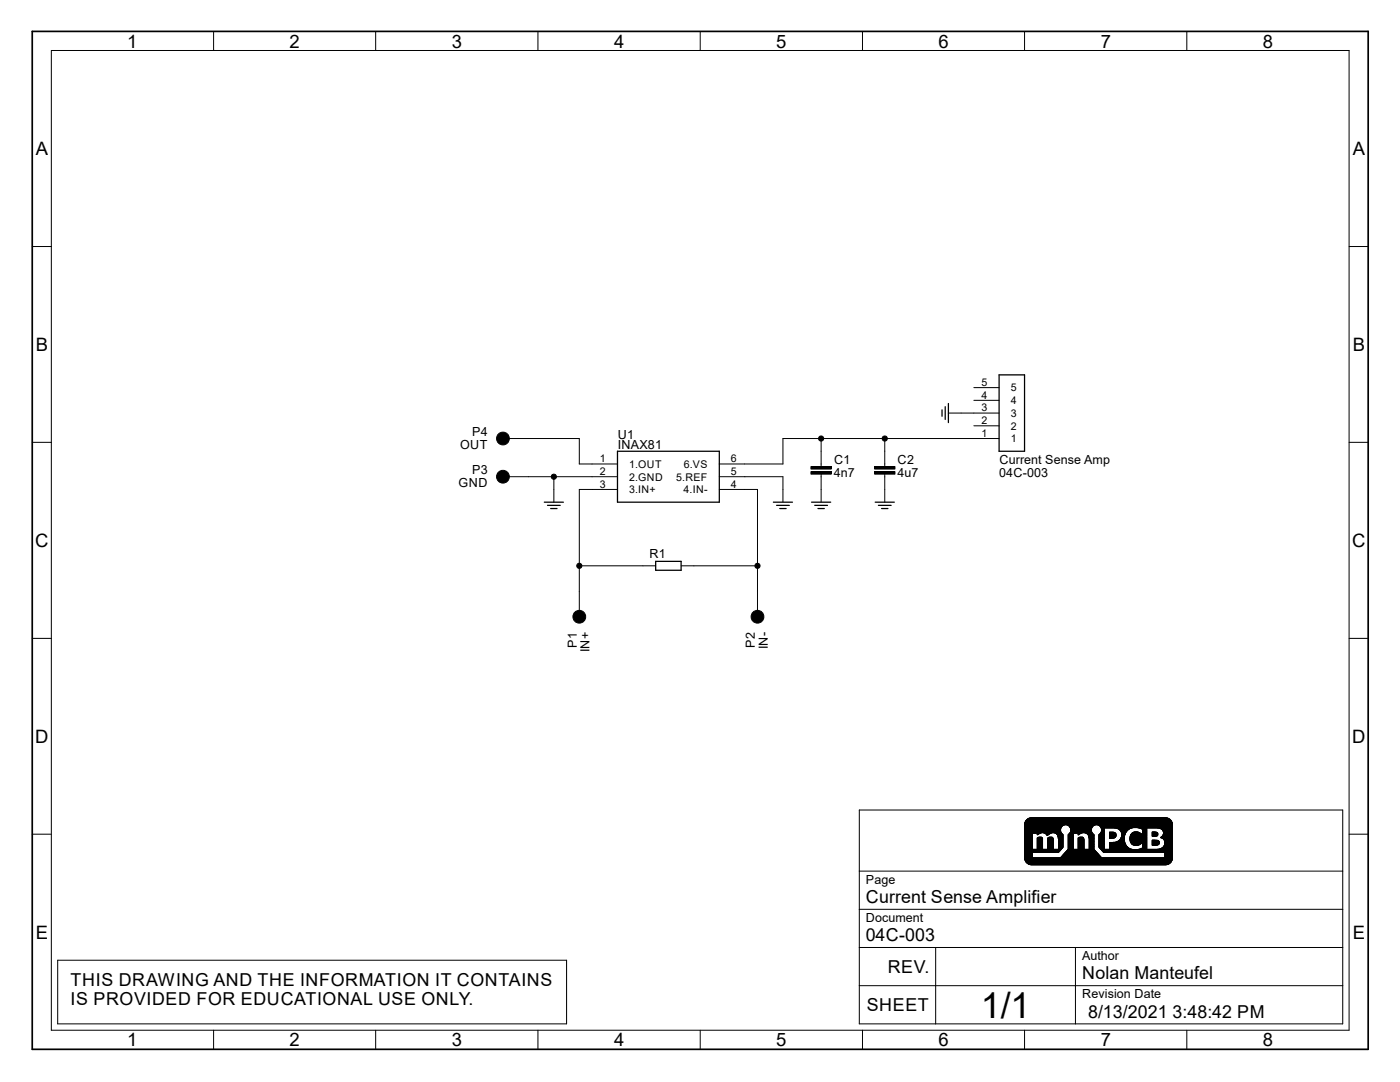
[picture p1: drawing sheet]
<svg xmlns="http://www.w3.org/2000/svg" width="279mm" height="216mm" viewBox="0 0 279 216" stroke-linecap="round" stroke-linejoin="round" font-family="sans-serif">
<path d="M6.4 6.3h266.6v203.1h-266.6z" fill="none" stroke="#000" stroke-width=".34"/>
<g fill="none" stroke="#000" stroke-width=".2">
<path d="M10.2 10.1h259v195.5h-259zM42.6 6.3v3.8M75 6.3v3.8M107.4 6.3v3.8M139.7 6.3v3.8M172.1 6.3v3.8M204.5 6.3v3.8M236.9 6.3v3.8M6.4 49.2h3.8M269.2 49.2h3.8M194.4 79.9h5M194.4 77.3h5"/>
<path d="M6.4 88.3h3.8M100.4 87.5h15.2v5.1h7.6M100.4 95.1h22.8M110.5 95.1v5.1M123.2 97.7h-7.6v25.4M143.6 97.7h7.6v25.4M143.6 95.1h12.7v5.1M161.8 94.1h4.1v.5h-4.1zM161.8 93.1h4.1v.5h-4.1zM163.9 87.5v5.6M163.9 94.6v5.6M174.5 94.1h4.1v.5h-4.1z"/>
<path d="M174.5 93.1h4.1v.5h-4.1zM176.6 87.5v5.6M176.6 94.6v5.6M189.3 82.4h10.1M194.4 85h5M199.4 87.5h-43.1v5.1h-12.7M269.2 88.3h3.8M115.6 112.9h15.3M135.9 112.9h15.3M6.4 127.4h3.8M269.2 127.4h3.8M6.4 166.5h3.8"/>
<path d="M171.5 161.6h96.5v42.7h-96.5zM171.5 173.8h96.5M204.5 166.5h1.5M204.5 171.3h29.5M204.5 171.2h29.5M204.5 171.1l29.5 .1M204.5 171.1h1.5M204.5 171h1.5M204.5 170.9h1.5M204.5 170.8h1.5M204.5 170.7h1.5M204.5 170.6h1.5"/>
<path d="M204.5 170.5h1.5M204.5 170.4h1.5M204.5 170.3h1.5M204.5 170.2h1.5M204.5 170.1h1.5M204.5 170.1h6.7M204.5 170h6.8M204.5 170h6.9M204.5 169.9h6.9M204.5 169.8h7M204.5 169.7h7.1M204.5 169.6h7.2"/>
<path d="M204.5 169.5h7.3M204.5 169.4h7.3M204.5 169.4h1.5M204.5 169.3h1.5M204.5 169.2h1.5M204.5 169.1h1.5M204.5 169h1.5M204.5 168.9h1.5M204.5 168.8h1.5M204.5 168.7h1.5M204.5 168.6h1.5M204.5 168.5h1.5"/>
<path d="M204.5 168.4h1.5M204.5 168.3h1.5M204.5 168.2h1.5M204.5 168.1h1.5M204.5 168h1.5M204.5 167.9h1.5M204.5 167.8h1.5M204.5 167.7h1.5M204.5 167.6h1.5M204.5 167.5h1.5M204.5 167.4h1.5M204.5 167.3h1.5"/>
<path d="M204.5 167.2h1.5M204.5 167.1h1.5M204.5 167h1.5M204.5 166.9h1.5M204.5 166.8h1.5M204.5 166.7h1.5M204.5 166.6h1.5M204.5 166.4h1.5M204.5 166.3h1.5M204.5 166.2h3.2M204.5 166.2h3.4M204.5 166.2h7.3"/>
<path d="M204.5 166.1h7.3M204.5 166h7.2M204.5 165.9h7.2M204.5 165.8h7.2M204.5 165.7h7.2M204.5 165.6h7.2M204.5 165.5h7.2M204.5 165.4h7.2M204.5 165.3h7.2M204.5 165.2h7.2M204.5 165.1h7.3M204.5 165h7.4"/>
<path d="M204.5 164.9h7.4M204.5 164.9h7.5M204.5 164.8h7.5M204.5 164.8h7.6M204.5 164.6h7.9M204.5 164.6h29.5M204.5 164.5h29.5M204.5 164.4h29.5M204.5 171.5h29.4M204.5 171.4h29.5M204.5 164.3h29.5M204.5 164.3h29.4"/>
<path d="M204.5 164.2h29.4M204.6 171.6h29.3M204.6 164.1h29.3M204.6 171.7h29.2M204.6 164h29.3M204.6 164h29.2M204.6 171.8h29.2M204.6 163.9h29.2M204.7 171.9h29.1M204.7 163.8l29.1 .1M204.7 172h29M204.7 163.8h29"/>
<path d="M204.8 163.7h28.9M204.8 172.1h28.8M204.8 172h28.9M204.8 163.7h28.8M204.9 163.6h28.7M204.9 172.2h28.7M204.9 172.1h28.7M204.9 172.2h28.6M204.9 163.5h28.6M205 163.5h28.5M205.1 172.3h28.3M205.1 163.4h28.3"/>
<path d="M205.1 163.4h28.2M205.2 172.4h28.1M205.2 163.3h28.1M205.3 172.5h27.8M205.4 163.2h27.7M205.4 172.5h27.6M205.5 163.2h27.5M205.7 172.6h27M205.7 163.2h27M207 166.5h.2M207 169.4h1.1M207 169.3h1.1"/>
<path d="M207 169.2h1.1M207 169.1h1.1M207 169h1.1M207 168.9h1.1M207 168.8h1.1M207 168.7h1.1M207 168.6h1.1M207 168.5h1.1M207 168.4h1.1M207 168.3h1.1M207 168.2h1.1M207 168.1h1.1"/>
<path d="M207 168h1.1M207 167.9h1.1M207 167.8h1.1M207 167.7h1.1M207 167.6h1.1M207 167.5h1.1M207 167.4h1.1M207 167.3h1.1M207 167.2h1M207 166.6h.1M207 166.5h.1M207 166.3h.5"/>
<path d="M207 166.3h.6M207.1 167.1h.8M207.2 167.1h.7M207.3 167h.6M207.4 166.4h-.4M208.2 166.2h1.9M208.4 166.2h1.4M208.5 166.3h1.2M208.6 166.3h1M208.7 166.4h.8M208.8 166.5h.5M208.9 166.6h.3"/>
<path d="M209 166.7h.1M209.1 169.4h1.1M209.1 169.3h1.1M209.1 169.2h1.1M209.1 169.1h1.1M209.1 169h1.1M209.1 168.9h1.1M209.1 168.8h1.1M209.1 168.7h1.1M209.1 168.6h1.1M209.1 168.5h1.1M209.1 168.4h1.1"/>
<path d="M209.1 168.3h1.1M209.1 168.2h1.1M209.1 168.1h1.1M209.1 168h1.1M209.1 167.9h1.1M209.1 167.8h1.1M209.1 167.7h1.1M209.1 167.6h1.1M209.1 167.5h1.1M209.1 167.4h1.1M209.1 167.3h1M209.1 167.2h1"/>
<path d="M209.2 167.2h.9M209.2 167.1h.9M209.3 167.1h.8M209.4 167h.6M210.3 166.2h1.5M210.6 166.2h1.2M210.7 166.3h1.2M210.8 166.4h1.2M210.9 166.5h1.2M211 166.5h1.1M211 166.6h1.1M211.1 166.7h1"/>
<path d="M211.1 166.8h1M211.2 167h.9M211.2 166.9h.9M211.2 167.3h.9M211.2 167.2h.9M211.2 167.1h.9M211.2 169.4h.7M211.2 169.3h.7M211.2 169.3h.8M211.2 169.2h.8M211.2 169.1h.9M211.2 169h.9"/>
<path d="M211.2 168.9h.9M211.2 168.8h.9M211.2 168.7h.9M211.2 168.6h.9M211.2 168.5h.9M211.2 168.4h.9M211.2 168.3h.9M211.2 168.2h.9M211.2 168.1h.9M211.2 168h.9M211.2 167.9h.9M211.2 167.8h.9"/>
<path d="M211.2 167.7h.9M211.2 167.6h.9M211.2 167.5h.9M211.2 167.4h.9M211.7 171.1h8.1M211.8 171h7.9M211.8 170.9h7.9M211.9 170.9h7.7M212 170.8h7.5M212 170.7h7.5M212 170.7h7.4M212.1 170.6h7.3"/>
<path d="M212.1 169.2h-.9M212.1 170.6h7.2M212.2 170.5h7.1M212.3 170.5h6.9M212.3 170.4h6.9M212.3 164.7h-7.8M212.4 170.3h6.7M212.5 170.2h6.5M212.5 170.2h6.4M212.6 170.1h6.3M212.7 170h6.1M212.8 169.9h5.9"/>
<path d="M212.8 169.8h5.9M212.9 169.8h5.7M212.9 169.7h5.7M213 169.7h5.5M213 164.6h5.5M213 169.6h5.5M213.1 169.6h5.3M213.1 164.7h5.3M213.1 169.5h5.3M213.2 169.4l5.1 .1M213.2 169.4h1M213.2 169.3h1"/>
<path d="M213.2 169.2h1M213.2 169.1h1M213.2 169h1M213.2 168.9h1M213.2 168.8h1M213.2 168.7h1M213.2 168.6h1M213.2 168.5h1M213.2 168.4h1M213.2 168.3h1M213.2 168.2h1M213.2 168.1h1"/>
<path d="M213.2 168h1M213.2 167.9h1M213.2 167.8h1M213.2 167.7h1M213.2 167.6h1M213.2 167.5h1M213.2 167.4h1M213.2 167.3h1M213.2 167.2h1M213.2 167.1h1M213.2 167h1M213.2 166.9h1"/>
<path d="M213.2 166.8h1M213.2 166.7h1M213.2 166.6h1M213.2 166.5h1M213.2 164.8h5M213.3 166.5h.9M213.3 166.4h.9M213.3 164.8h4.9M213.4 164.8h4.7M213.4 164.9h4.7M213.4 166.3h.8M213.5 166.3h.7"/>
<path d="M213.5 166.2h2.4M213.5 165h4.5M213.5 166.2h2.7M213.5 166.2h4.4M213.5 165.1h4.4M213.6 166.1h4.3M213.6 165.1h4.3M213.6 166h4.3M213.6 165.2h4.3M213.7 165.9h4.1M213.7 165.8h4.1M213.7 165.4h4.1"/>
<path d="M213.7 165.3h4.1M213.7 165.7h4.1M213.7 165.6h4.1M213.7 165.5h4.1M215.2 166.5h.2M215.2 169.4h1.1M215.2 169.3h1.1M215.2 169.2h1.1M215.2 169.1h1.1M215.2 169h1.1M215.2 168.9h1.1M215.2 168.8h1.1"/>
<path d="M215.2 168.7h1.1M215.2 168.6h1.1M215.2 168.5h1.1M215.2 168.4h1.1M215.2 168.3h1.1M215.2 168.2h1.1M215.2 168.1h1.1M215.2 168h1.1M215.2 167.9h1.1M215.2 167.8h1.1M215.2 167.7h1.1M215.2 167.6h1.1"/>
<path d="M215.2 167.5h1.1M215.2 167.4h1.1M215.2 167.3h1.1M215.2 167.2l1.1 .1M215.2 167.2h1M215.2 166.5h.1M215.2 166.3h.5M215.2 166.6h.1M215.3 167.1h.9M215.5 167h.6M215.6 166.4h-.4M216.4 166.2h1.6"/>
<path d="M216.7 166.2h1.3M216.8 166.3h1.2M216.8 166.3h1.3M216.9 166.4h1.3M217 166.5h1.2M217.1 166.5h1.2M217.1 166.6h1.2M217.2 166.6h1.1M217.2 166.7h1.1M217.3 166.8h1M217.3 166.9h1M217.3 167.2h1"/>
<path d="M217.3 167.1h1M217.3 167h1M217.4 169.4h.9M217.4 169.3h.9M217.4 169.2h.9M217.4 169.1h.9M217.4 169h.9M217.4 168.9h.9M217.4 168.8h.9M217.4 168.7h.9M217.4 168.6h.9M217.4 168.5h.9"/>
<path d="M217.4 168.4h.9M217.4 168.3h.9M217.4 168.2h.9M217.4 168.1h.9M217.4 168h.9M217.4 167.9h.9M217.4 167.8h.9M217.4 167.7h.9M217.4 167.6h.9M217.4 167.5h.9M217.4 167.4h.9M217.4 167.3h.9"/>
<path d="M219.1 164.6h14.9M219.2 164.7h14.8M219.3 169.1h1M219.3 169h1M219.3 168.9h1M219.3 168.8h1M219.3 168.7h1M219.3 168.6h1M219.3 168.5h1M219.3 168.4h1M219.3 168.3h1M219.3 168.2h1"/>
<path d="M219.3 168.1h1M219.3 168h1M219.3 167.9h1M219.3 167.8h1M219.3 167.7h1M219.3 167.6h1M219.3 167.5h1M219.3 167.4h1M219.3 167.3h1M219.3 167.2h1M219.3 167.1h1M219.3 167h1"/>
<path d="M219.3 166.9h1M219.3 166.8h1M219.3 166.7h1M219.3 166.6h1M219.3 166.5h1M219.4 169.1h.9M219.4 166.5h.9M219.4 169.2h.9M219.4 164.8h14.6M219.5 169.2h.8M219.5 166.4h.8M219.5 164.8h14.5"/>
<path d="M219.5 169.3h.8M219.5 164.9h14.5M219.6 169.4h.7M219.6 169.3h.7M219.6 166.3h.7M219.6 164.9h14.4M219.6 166.2h.7M219.6 165h14.4M219.7 169.4l6.2 .1M219.7 166.2h.6M219.7 169.5h6.4M219.7 166.1h.6"/>
<path d="M219.7 165.1h14.3M219.8 169.5h14.2M219.8 166h.5M219.8 165.2h6.1M219.8 165.2h6.3M219.8 169.6h14.2M219.8 165.9h.5M219.8 165.3h.5M219.8 165.8h.5M219.8 165.7h.5M219.8 165.6h.5M219.8 165.5h.5"/>
<path d="M219.8 165.4h.5M219.9 169.7h14.1M220 169.8h14M220.1 169.9h13.9M220.1 170h13.9M220.2 170h13.8M220.3 170.1h13.7M221.4 166.5h1.3M221.4 169.4h4.2M221.4 169.3h4.1M221.4 169.3h4M221.4 169.2h3.9"/>
<path d="M221.4 169.1h3.7M221.4 169h3.7M221.4 169h3.6M221.4 168.9h3.5M221.4 168.8h3.4M221.4 168.7h3.4M221.4 168.7h3.3M221.4 168.6h3.3M221.4 168.5h3.3M221.4 168.5h3.2M221.4 168.4h3.2M221.4 168.3l3.2 .1"/>
<path d="M221.4 168.3h3.1M221.4 168.2h3.1M221.4 168.1h3.1M221.4 167.3h.5M221.4 167.2h1.1M221.4 167.1h1.1M221.4 167.1h1.2M221.4 167h1.2M221.4 166.9h1.3M221.4 166.8h1.3M221.4 166.7h1.3M221.4 166.6h1.3"/>
<path d="M221.4 166.4h1.3M221.4 166.3h1.3M221.4 166.3h1.2M221.4 166.2h1.2M221.4 166.2h1.1M221.4 166.1h1.1M221.4 166h.8M222.2 168.1h2.3M222.4 167.2l-1 .1M222.7 166.9l-1.3 .1M222.8 168h1.7M222.9 167.9h1.6"/>
<path d="M222.9 165.3h2.7M223 167.9h1.4M223.1 165.4h2.4M223.1 167.9h1.3M223.1 165.4h2.3M223.2 167.8h1.2M223.2 165.4h2.2M223.3 167.7h1.1M223.3 165.5h2M223.4 167.7h1M223.4 165.5h1.9M223.4 167.6h1"/>
<path d="M223.5 167.6h.9M223.5 165.7h1.6M223.5 165.6h1.6M223.5 167.5h.9M223.6 165.7h1.4M223.6 167.4h.8M223.6 165.8h1.4M223.6 167.3h.8M223.6 165.8h1.3M223.7 167.3h.7M223.7 165.9h1.1M223.7 167.2h.7"/>
<path d="M223.7 167.1h.7M223.7 166h1.1M223.8 167.1h.6M223.8 167h.6M223.8 166.1h.9M223.8 166h.9M223.8 166.9h.6M223.8 166.8h.6M223.8 166.2h.8M223.8 166.2h.9M223.9 166.5h.6M223.9 166.8h.6"/>
<path d="M223.9 166.7h.6M223.9 166.6h.6M223.9 166.4h.7M223.9 166.3h.7M225.5 167.6h3.4M225.5 167.5h3.4M225.5 167.4h3.4M225.5 167.3h3.4M225.5 167.2h3.4M225.5 167.1h3.4M225.6 167.9h3.3M225.6 167.8h3.3"/>
<path d="M225.6 167.7h3.3M225.6 167.6h3.3M225.6 167h3.3M225.6 166.9h3.3M225.6 166.8h3.3M225.6 168h3.3M225.6 166.7h3.3M225.6 166.6h3.3M225.7 168.1h3.2M225.7 166.6h3.2M225.7 166.5h3.2M225.7 168.2h2.2"/>
<path d="M225.7 166.5h2.2M225.8 166.5h2M225.8 168.3h2M225.8 168.2h2.1M225.8 166.4h2M225.8 168.4h1.9M225.8 166.3h1.9M225.9 168.4h1.7M225.9 166.3h1.7M225.9 166.2h1.7M226 168.5h1.5M226 166.2h1.5"/>
<path d="M226.1 168.6h1.3M226.1 168.5h1.4M226.1 166.2h1.3M226.1 166.1h1.3M226.2 168.6h1.1M226.3 166h.9M226.4 168.7h.7M226.4 166h.7M227.1 169.5h6.9M227.1 165.2h6.9M227.2 169.5h6.8M227.2 165.2h6.8"/>
<path d="M227.6 169.4h1.3M227.6 165.3h1.3M227.7 169.3h1.2M227.8 169.3h1.1M227.8 165.4h1.1M227.9 169.2h1M227.9 165.4h1M228 169.2h.9M228 165.5h.9M228 166.5h.9M228 169.1h.9M228 169h.9"/>
<path d="M228 168.9h.9M228 168.8h.9M228 168.7h.9M228 168.6h.9M228 168.5h.9M228 168.4h.9M228 168.3h.9M228 168.2h.9M228 166.4h.9M228 166.3h.9M228 166.2h.9M228 166.1h.9"/>
<path d="M228 166h.9M228 165.9h.9M228 165.8h.9M228 165.7h.9M228 165.6h.9M230 166.5h1.1M230 168.7h.7M230 168.6h1.1M230 168.5h1.2M230 168.4h1.3M230 168.3h1.3M230 168.3h1.4"/>
<path d="M230 168.2h1.4M230 168.1h1.4M230 168h1.4M230 167.9h1.3M230 167.8h1.2M230 167.7h1.1M230 167.6h.9M230 166.9h.6M230 166.8h.8M230 166.8h.9M230 166.8h1M230 166.7h1"/>
<path d="M230 166.6h1.1M230 166.4h1.1M230 166.3h1.1M230 166.2h1.1M230 166.2h1M230 166.1h1M230 166h.8M230 166h.5M231.1 168.6l-1.1 .1M231.1 166.6l-1.1 .1M231.5 169.4h2.5M231.5 165.3h2.5"/>
<path d="M231.6 169.3h2.4M231.6 167.1h2.4M231.6 165.4h2.4M231.6 167.2h2.4M231.7 169.3h2.3M231.7 167h2.3M231.8 169.2h2.2M231.8 167h2.2M231.8 165.4h2.2M231.8 167.2h2.2M231.9 165.5h2.1M231.9 169.2h2.1"/>
<path d="M231.9 166.9h2.1M231.9 166.8h2.1M232 169.1h2M232 167.3h2M232 166.8h2M232 165.6h2M232 165.7h2M232.1 169.1h1.9M232.1 167.3h1.9M232.1 166.7h1.9M232.1 165.7h1.9M232.1 169h1.9"/>
<path d="M232.1 167.4h1.9M232.1 166.6h1.9M232.1 165.8h1.9M232.2 166.5h1.8M232.2 169h1.8M232.2 166.4h1.8M232.2 166h1.8M232.2 165.9h1.8M232.2 168.9h1.8M232.2 167.5h1.8M232.2 167.4h1.8M232.2 166.3h1.8"/>
<path d="M232.2 166.2h1.8M232.2 166.1h1.8M232.3 168.8h1.7M232.3 167.6h1.7M232.3 168.7h1.7M232.4 168.7h1.6M232.4 167.7h1.6M232.4 168.6h1.6M232.4 167.8h1.6M232.5 168.5h1.5M232.5 168.4h1.5M232.5 168.3h1.5"/>
<path d="M232.5 168.2h1.5M232.5 168.1h1.5M232.5 168h1.5M232.5 167.9h1.5M232.5 171.1h1.5M232.5 171h1.5M232.5 170.9h1.5M232.5 170.8h1.5M232.5 170.7h1.5M232.5 170.6h1.5M232.5 170.5h1.5M232.5 170.4h1.5"/>
<path d="M232.5 170.3h1.5M232.5 170.2h1.5M232.5 170.1h1.5M233.9 171.7h-29.3M234 171.4h-29.5M269.2 166.5h3.8M11.5 191.6h101.6v12.7h-101.6zM171.5 181.4h96.5M171.5 189.1h96.5M171.5 196.7h96.5M186.7 189.1v15.2M214.6 189.1v15.2"/>
<path d="M42.6 205.6v3.8M75 205.6v3.8M107.4 205.6v3.8M139.7 205.6v3.8M172.1 205.6v3.8M204.5 205.6v3.8M236.9 205.6v3.8"/>
<circle cx="100.4" cy="87.5" r="1.27"/>
<circle cx="100.4" cy="95.1" r="1.27"/>
<circle cx="110.5" cy="95.1" r=".51"/>
<circle cx="163.9" cy="87.5" r=".51"/>
<circle cx="176.6" cy="87.5" r=".51"/>
<circle cx="115.6" cy="112.9" r=".51"/>
<circle cx="151.2" cy="112.9" r=".51"/>
<circle cx="115.6" cy="123.1" r="1.27"/>
<circle cx="151.2" cy="123.1" r="1.27"/>
</g>
<g fill="none" stroke="#000" stroke-width=".25">
<path d="M199.4 74.8h5.1v15.2h-5.1zM123.2 90h20.4v10.2h-20.4zM188 81.8v1.3M188.6 81.2v2.5M189.3 80.5v3.8M108.6 100.2h3.8M109.3 100.8h2.5M109.9 101.5h1.3M130.9 112h5v1.8h-5zM154.3 100.2h3.9M155 100.8h2.5M155.6 101.5h1.3"/>
<path d="M162 100.2h3.8M162.6 100.8h2.5M163.2 101.5h1.3M174.7 100.2h3.8M175.3 100.8h2.5M175.9 101.5h1.3"/>
</g>
<g fill="#000">
<path d="M161.8 94.1h4.1v.5h-4.1z" fill-rule="evenodd"/>
<path d="M161.8 93.1h4.1v.5h-4.1z" fill-rule="evenodd"/>
<path d="M174.5 94.1h4.1v.5h-4.1z" fill-rule="evenodd"/>
<path d="M174.5 93.1h4.1v.5h-4.1z" fill-rule="evenodd"/>
<circle cx="100.4" cy="87.5" r="1.27"/>
<circle cx="100.4" cy="95.1" r="1.27"/>
<circle cx="110.5" cy="95.1" r=".51"/>
<circle cx="163.9" cy="87.5" r=".51"/>
<circle cx="176.6" cy="87.5" r=".51"/>
<circle cx="115.6" cy="112.9" r=".51"/>
<circle cx="151.2" cy="112.9" r=".51"/>
<circle cx="115.6" cy="123.1" r="1.27"/>
<circle cx="151.2" cy="123.1" r="1.27"/>
</g>
<text font-size="7.2" x="195.7" y="203">1/1</text>
<g font-size="3.7">
<text x="25.4" y="9.5">1</text>
<text x="57.8" y="9.5">2</text>
<text x="90.2" y="9.5">3</text>
<text x="122.6" y="9.5">4</text>
<text x="154.9" y="9.5">5</text>
<text x="187.3" y="9.5">6</text>
<text x="219.7" y="9.5">7</text>
<text x="252" y="9.5">8</text>
<text x="7.2" y="30.9">A</text>
<text x="270" y="30.9">A</text>
<text x="7.2" y="70">B</text>
<text x="270" y="70">B</text>
<text x="7" y="109.1">C</text>
<text x="269.8" y="109.1">C</text>
<text x="7" y="148.3">D</text>
<text x="269.8" y="148.3">D</text>
<text x="7.2" y="187.3">E</text>
<text x="270" y="187.3">E</text>
<text x="25.4" y="208.8">1</text>
<text x="57.8" y="208.8">2</text>
<text x="90.2" y="208.8">3</text>
<text x="122.6" y="208.8">4</text>
<text x="154.9" y="208.8">5</text>
<text x="187.3" y="208.8">6</text>
<text x="219.7" y="208.8">7</text>
<text x="252" y="208.8">8</text>
</g>
<g font-size="3.6">
<text x="172.8" y="180.2">Current Sense Amplifier</text>
<text x="172.8" y="187.8">04C-003</text>
<text x="14.1" y="196.7">THIS DRAWING AND THE INFORMATION IT CONTAINS</text>
<text x="177.2" y="194.1">REV.</text>
<text x="215.9" y="195.4">Nolan Manteufel</text>
<text x="14.1" y="200.5">IS PROVIDED FOR EDUCATIONAL USE ONLY.</text>
<text x="173" y="201.8">SHEET</text>
<text x="217.2" y="203">8/13/2021 3:48:42 PM</text>
</g>
<g font-size="2.5">
<text x="91.8" y="89.5">OUT</text>
<text x="94.2" y="87">P4</text>
<text x="123.3" y="89.5">INAX81</text>
<text x="123.3" y="87.5">U1</text>
<text x="94.2" y="94.6">P3</text>
<text x="166.4" y="95.1">4n7</text>
<text x="166.5" y="92.6">C1</text>
<text x="179.1" y="95.1">4u7</text>
<text x="179.1" y="92.6">C2</text>
<text x="199.4" y="95.1">04C-003</text>
<text x="199.5" y="92.6">Current Sense Amp</text>
<text x="91.5" y="97.2">GND</text>
<text x="129.6" y="111.4">R1</text>
<text x="115.1" y="129.2" transform="rotate(-90 115.1 129.2)">P1</text>
<text x="117.6" y="130.1" transform="rotate(-90 117.6 130.1)">IN+</text>
<text x="150.7" y="129.2" transform="rotate(-90 150.7 129.2)">P2</text>
<text x="153.2" y="129.5" transform="rotate(-90 153.2 129.5)">IN-</text>
<text x="172.8" y="176.4">Page</text>
<text x="172.8" y="184">Document</text>
<text x="215.9" y="191.6">Author</text>
<text x="215.9" y="199.2">Revision Date</text>
</g>
<g font-size="2.1">
<text x="195.9" y="77">5</text>
<text x="195.9" y="82.1">3</text>
<text x="195.9" y="79.5">4</text>
<text x="201.8" y="83.2">3</text>
<text x="201.8" y="80.6">4</text>
<text x="201.8" y="78.1">5</text>
<text x="195.9" y="87.2">1</text>
<text x="195.9" y="84.6">2</text>
<text x="201.8" y="88.3">1</text>
<text x="201.8" y="85.7">2</text>
<text x="119.7" y="92.2">1</text>
<text x="119.7" y="94.8">2</text>
<text x="125.6" y="93.3">1.OUT</text>
<text x="125.6" y="95.9">2.GND</text>
<text x="135" y="95.9">5.REF</text>
<text x="136.5" y="93.3">6.VS</text>
<text x="145.9" y="92.2">6</text>
<text x="145.9" y="94.8">5</text>
<text x="119.7" y="97.3">3</text>
<text x="125.6" y="98.4">3.IN+</text>
<text x="136.4" y="98.4">4.IN-</text>
<text x="145.9" y="97.3">4</text>
</g>
</svg>
